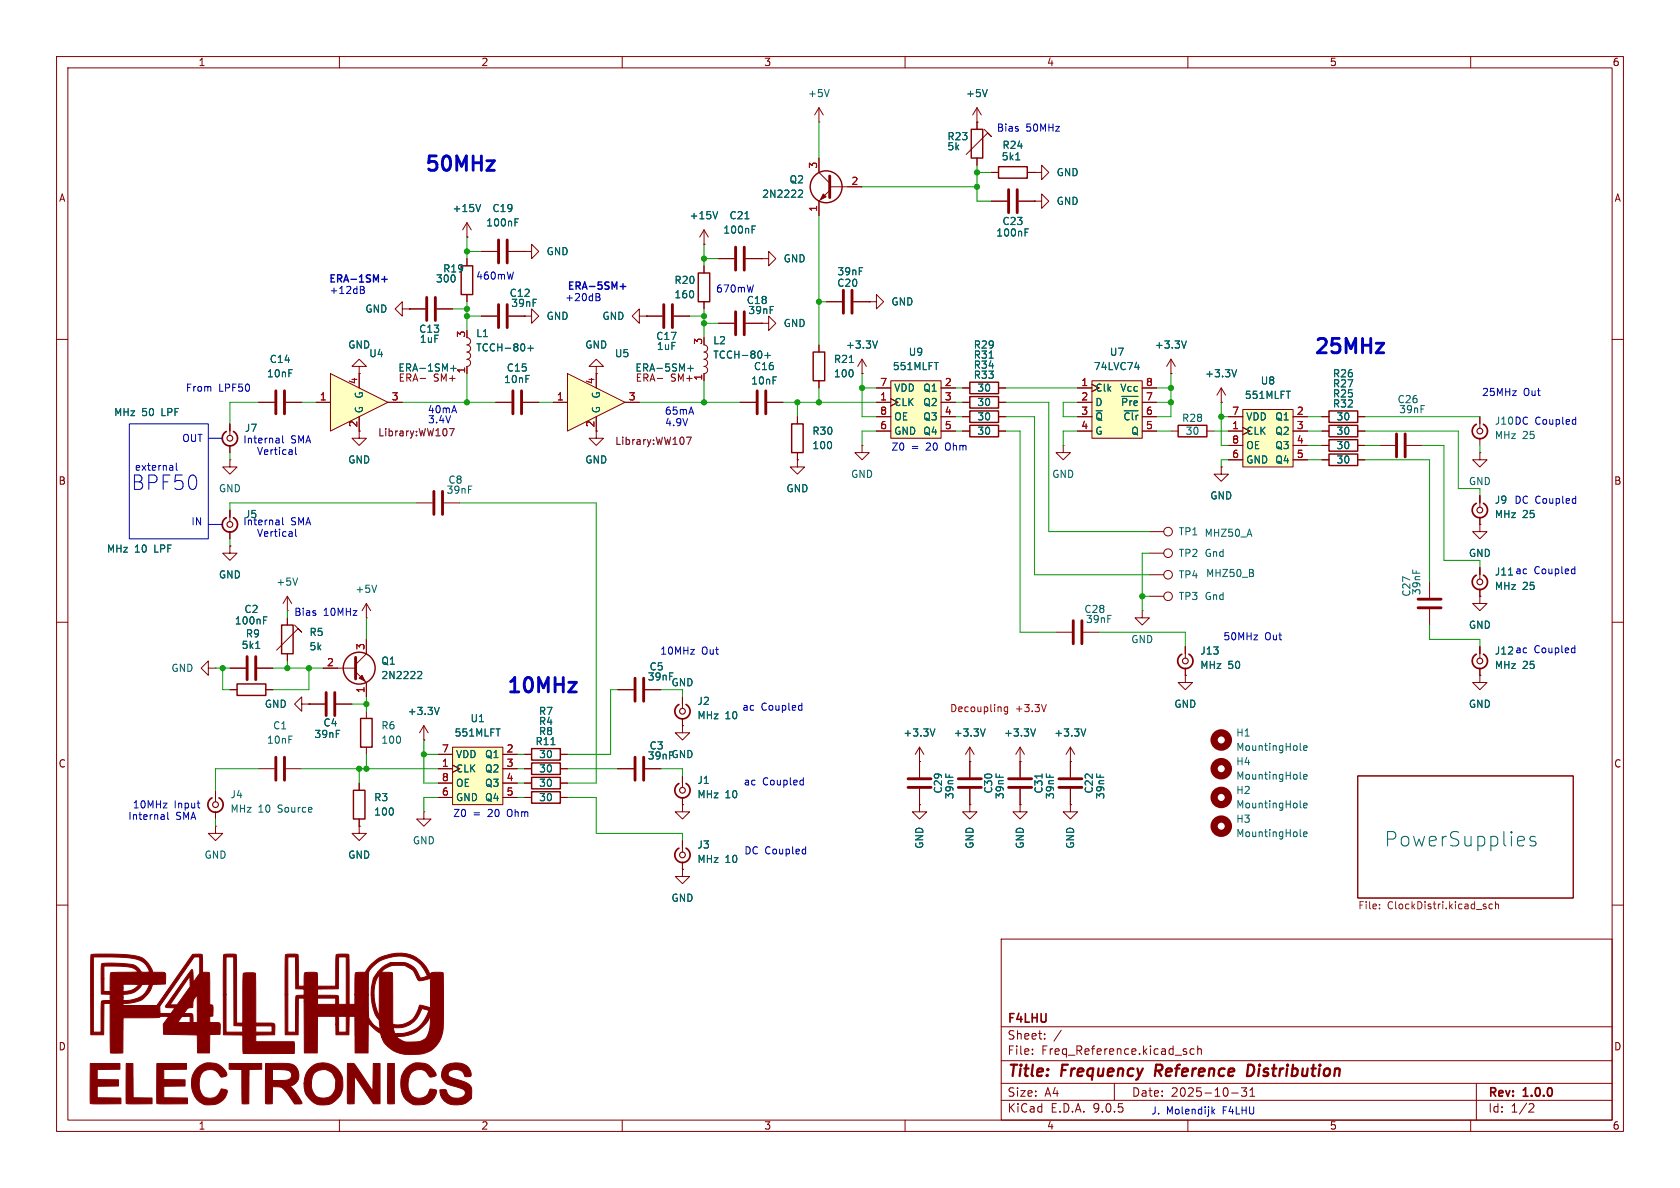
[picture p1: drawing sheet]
<svg xmlns="http://www.w3.org/2000/svg" width="297mm" height="210mm" viewBox="0 0 297 210" stroke-linecap="round" stroke-linejoin="round" font-family="sans-serif">
<g fill="none" stroke="#840000" stroke-width=".18">
<path d="M10 10h277v190h-277zM12 12h273v186h-273zM60 10v2M110 10v2M160 10v2M210 10v2M260 10v2M124.5 43.2h.1M124.5 40.6l-.8 1.3M124.5 40.6l.7 1.3M124.5 40.6v2.6M146 53.3h2.8"/>
<path d="M150.9 53.3h2.8M10 60h2M63.5 76.2v1.3h1.3l-1.3 1.2-1.3-1.2h1.3M152.4 66h.1M152.4 63.5l-.8 1.3M152.4 63.5l.8 1.3M152.4 63.5v2.5M285 60h2M261.6 80v1.3h1.3l-1.3 1.3-1.3-1.3h1.3M261.6 80h.1M10 110h2M285 110h2"/>
<path d="M240 137.2h38.1v21.6h-38.1zM10 160h2M177 166h108v32h-108zM285 160h2M60 198v2M110 198v2M160 198v2M177 194.5h108M177 191.5h108M177 187.5h108M177 181.5h108M182.5 186.3v.1"/>
<path d="M182.5 185.5v.1M184.7 183.6v.1M184.7 182.8v.1M187.6 182.1l-1.3 2M197 191.5v3M209.6 185.9l.2 .2-.2 .3M209.6 185.4l.1 .1M210 198v2M211.1 185.5l-.4-.1-.3 .3v.4l.1 .2h.6M211.7 185.5l.3-.1 .3 .1 .1 .9M211.7 184.9v1.5M217.7 193.2h1.2"/>
<path d="M219.5 192.3h.9l-.5 .6 .4 .1v.7l-.2 .1h-.4l-.2-.1M221 193.8h.8M221 192.7l.4-.4v1.5M260 198v2M261 191.5v6.5M270.5 195.1l.5 .1 .2 .3-1 1.1h1"/>
</g>
<path d="M204.4 188.2l-.2 2M221.4 188.3l-.7-.1-.3 2h.5l.5-.3" fill="none" stroke="#840000" stroke-width=".4"/>
<path d="M126.9 37.4l-.4 1.3M155.1 60.3l-.4 1.2M269.1 147.8l.3 .2 .1 .5-1.2 .2M269.4 149.4l-.3 .1M271.4 148l-.6-.2-.3 .4 .1 .4 .8 .2 .2 .3-.2 .3-.2 .1-.7-.1" fill="none" stroke="#006464" stroke-width=".18"/>
<path d="M243.9 159.9v.1M262.4 159.8l.3 .1M263.8 159.9l-.3-.1-.3 .3 .2 .5h.4M264.4 159.9l.2-.1 .3 .1v.8M264.4 159.4v1.3M243.9 160.5v.2M262.4 160.2l.3 .1v.2l-.1 .2h-.3" fill="none" stroke="#725600" stroke-width=".18"/>
<path d="M149.1 51.3v4.1M150.6 51.3v4.1" fill="none" stroke="#840000" stroke-width=".51"/>
<path d="M80 132.1h8.9v10.1h-8.9z" fill="#ffffc2"/>
<g fill="none" stroke="#840000" stroke-width=".18">
<path d="M113 55.9v-1.3l-1.2 1.3 1.2 1.3v-1.3h1.3M114.3 55.9h.1M114.3 55.9h2.8M119.1 55.9h2.8M63.5 64.8h1.3l-1.3-1.3-1.3 1.3h1.3v1.2M63.5 66h.1M105.4 76.2v1.3h1.3l-1.3 1.2-1.3-1.2h1.3M50.8 108h.1M50.8 105.4l-.8 1.3M50.8 105.4l.8 1.3M50.8 105.4v2.6M38.1 139.7v2"/>
<path d="M45.7 135.9h2.8M50.5 135.9h2.8M53.3 124.5v-1.3l-1.2 1.3 1.2 1.2v-1.2h1.3M54.6 124.5h.1M54.6 124.5h2.8M59.4 124.5h2.8M63.5 138.4v1.3M77.5 133.4h2.5M77.5 135.9h2.5M77.5 138.4h2.5M80 132.1h8.9v10.1h-8.9zM88.9 133.4h2.5"/>
<path d="M88.9 135.9h2.5M88.9 138.4h2.5M92.7 135.9h1.3M92.7 138.4h1.3M99.1 135.9h1.2M99.1 138.4h1.2M38.1 146.1v1.2h1.3l-1.3 1.3-1.3-1.3h1.3M38.1 146.1h.1M38.1 143.5v1.3M63.5 146.1v1.2h1.3l-1.3 1.3-1.3-1.3h1.3M63.5 146.1h.1M63.5 144.8v1.3"/>
<path d="M74.9 143.5v1.3h1.3l-1.3 1.3-1.2-1.3h1.2M74.9 143.5h.1M77.5 141h2.5M88.9 141h2.5M92.7 141h1.3M99.1 141h1.2"/>
</g>
<path d="M62.5 139.7h2v5.1h-2zM94 137.4h5.1v2h-5.1zM94 140h5.1v2h-5.1zM94 134.9h5.1v2h-5.1z" fill="none" stroke="#840000" stroke-width=".25"/>
<path d="M117.3 53.8v4.1M118.9 53.8v4.1M48.8 133.9v4M50.3 133.9v4M57.7 122.4v4.1M59.2 122.4v4.1" fill="none" stroke="#840000" stroke-width=".51"/>
<path d="M52.6 102.2l-.4 1.2M97.4 131.6h.7" fill="none" stroke="#006464" stroke-width=".18"/>
<circle cx="38.1" cy="142.2" r=".51" fill="none" stroke="#840000" stroke-width=".2"/>
<path d="M37.5 141a1.35 1.35 0 0 0-.4 2.1 1.35 1.35 0 0 0 2 0 1.35 1.35 0 0 0-.4-2.1" fill="none" stroke="#840000" stroke-width=".3"/>
<g fill="#840000" stroke="#840000" stroke-width=".18">
<path d="M16 188h5.2v1l-4 .1v1.7l3.8 .1v1.1h-3.8v2.1h4.2v1h-5.4z"/>
<path d="M16.1 168.8l1.7-.1a22.1 22.1 0 0 1 7.3 .6l1.2 1.1 .7 1.5h1.1a.88 .88 0 0 1 1.2 .4v1.6l-2.3 .1a4.4 4.4 0 0 1-4.7 3.4l-.5 .1v.3h5.9l6.4-9.1h1.6l.1 3.2h.9l.3 .1 .1 5.6 .5 .1 .1 .8-.1 1.1-.5 .1v1.1h1.5h.2l.1 .4v1.6l-1.8 .1-.1 3.2h-2.1v-3.1l-6-.2v-1.8l.2-.2h4.5v-1.1h-1.5l-.7 1.1h-2.3l.7-1.1h-.3a2 2 0 0 0-1.5 .2h-6.2l-.1 6.2h-2.2v-8.2h8.7l.1 1.3h5.6l.2 .2v1.4h.8v-2.2h2.2v.4l.1-.4-.1-.3v.3h-2.2l-.1-2.7a2.58 2.58 0 0 0-.7 1.6v.6l-.9 .1-.7 1h-2.3l.7-1-1.6-.2 .1-.4h1.9l2.3-3.2v-1.9l-3.6 5.1h-.6l4.5-6.2 .2 .3 .1 2 1.1-1.6v-2.9h-1l-6.1 8.7h-8.7v-.5h-1.1l-.1 5.5h-2.3v-7.1h.5v6.7h1.4l.1-5.5 1.5-.1v-.6h2.3v.6h.5a3.8 3.8 0 0 0 4.1-2.8l-1-.1-.4 .2a3.3 3.3 0 0 1-3.2 1.6v.5h-2.3v-.5l-1.6-.1v-2.7h.5v2.3h1.1v-.7h2.3v.7l.6-.1a2.5 2.5 0 0 0 2.1-1.1l-2.7-.1v.6h-2.3l.1-2.6 4.8-.2a2.63 2.63 0 0 0-2.4-1h-3.6v2.2h-.5l.1-2.6 1.2-.1 3 .1a2.82 2.82 0 0 1 2.8 1.4h1.4a3.1 3.1 0 0 0-2.8-2.4l-2.3-.2h-4.8v6.6h-.5z"/>
<path d="M22.3 188h1.2v6.1h3.4v1h-4.6z"/>
<path d="M27.7 188h5.3v1l-4 .1v1.7l3.7 .1v1.1h-3.7v2.1h4.1v1h-5.4z"/>
<path d="M34.8 188.8a3.2 3.2 0 0 1 5.3 1.2 .77 .77 0 0 1-1.2 .2 1.9 1.9 0 0 0-2.1-1.1 1.9 1.9 0 0 0-1.5 1.8 3.2 3.2 0 0 0 .9 3 2.04 2.04 0 0 0 2.9-1.4 1.11 1.11 0 0 1 1.1 .4 3.1 3.1 0 0 1-3.7 2.4 3.3 3.3 0 0 1-2.6-3.5v-.6a3.4 3.4 0 0 1 .9-2.4z"/>
<path d="M40.5 188h5.8v1l-2.3 .1v6h-1.2v-6l-2.3-.1z"/>
<path d="M39.5 168.8l1.6-.1 .7 .1v12h1.1l.1-8.6 .2-.2h.9l1.1 .1v8.7l3 .1a.43 .43 0 0 1 .4 .6v1.4l-3.4 .1v1.1h6.8v2.1h-9l-.1-3.2-3.4-.1v-7.1h.5v6.7h2.9v-.6h2.3v.6h2.9v-1.1h-2.9v.5h-2.3v-.5l-1.5-.1-.1-12.1h-1.3v6.6h-.5z"/>
<path d="M46.9 188h2.8a2.94 2.94 0 0 1 2.5 .5 1.97 1.97 0 0 1 .6 2 1.97 1.97 0 0 1-1.5 1.5l1.4 1.7 .6 1.1v.3l-1.2 .1-1.6-2.3-.7-.7-1.6-.1-.1 3h-1.1l-.1-5.1h1.3v1h1.6a1.44 1.44 0 0 0 1.8-.9l-.2-.5-.5-.4-2.7-.2v1h-1.3z"/>
<path d="M54.6 189a3.5 3.5 0 0 1 4.2-.7 3.5 3.5 0 0 1 1.8 3.9 3.4 3.4 0 0 1-3.8 3.1 3.4 3.4 0 0 1-3.1-3.8h1.3a2.22 2.22 0 0 0 .9 2.2 2.22 2.22 0 0 0 2.3 .2 2.91 2.91 0 0 0 .4-4.3 2.21 2.21 0 0 0-3.2 .4l-.4 1.5-1.3-.1a3.9 3.9 0 0 1 .9-2.4z"/>
<path d="M61.4 188l1.3 .1 3.2 4.8 .1-4.9h1.2v7.1h-1.2l-3.3-4.9-.1 4.9h-1.2z"/>
<path d="M68.5 188h1.2v7.1h-1.2z"/>
<path d="M50.5 168.8l1.6-.1 .6 .1v5.5h1.1l.1-2.3 1.1-.1 1.1 .1v2.3h3.3v-5.5l1-.1h1.2l.1 8.8h1v-1.7h2.4v2.6a3.3 3.3 0 0 0 2.1 3.5v-.3h2.3l.3 1.1a5.3 5.3 0 0 0 6-4l-.5-.2-.8-.1a4.4 4.4 0 0 1-5 3.2h-2.3l-.2-1.4a4.5 4.5 0 0 1-1.2-2.8l-.2-1.5h.5l.3 1.9 .6 1.7 .1-7.2a5.6 5.6 0 0 0-1 3.6h-.5v-.4a5.4 5.4 0 0 1 .8-3.1l.4-.5h2.3l.3 .1v9l.2 .1a3.8 3.8 0 0 0 4.5-3.1l.1-.3h.1l1.8 .4v-4.8l-.1-.4-1.7 .5h-.3l-.2-.3a3.1 3.1 0 0 0-1.4-2l-.9-.5h-1.6a3.4 3.4 0 0 0-2.5 1.3h-.6l.1-.2a4.1 4.1 0 0 1 4-1.6 3.4 3.4 0 0 1 3.3 2.6l.2 .2h.1l1-.4a5.1 5.1 0 0 0-6.7-3.2 5.1 5.1 0 0 0-3.6 2.7l-.1 3.8h-2.4l.1-3.8 .5-.1h1.3a6.5 6.5 0 0 1 6.4-3.4 5.8 5.8 0 0 1 5.1 3.9v-.3l.2-.2 2 .1 .1 1.9a61.1 61.1 0 0 1-.2 8.7 4.8 4.8 0 0 1-5.5 3.8 5 5 0 0 1-5.2-3.1h2.6l.5 .4a4.7 4.7 0 0 0 3.8 .3 2.05 2.05 0 0 0 1.5-1.9l.2-2.6a6 6 0 0 1-6 3.8h-2.6l-.3-.6-.7-.5-1.4-1.3v5.2h-2.3l-.1-6.4h-1v3.2h-2.3v-1.8h.5v1.4h1.3v-2.8h-1.3v1.4h-.5l-.1-1.4h-3.2v6.4h-2.3v-9.1h2.3v.5h3.3v-1.1h-3.3v.6h-2.3v-.6h-1.1v6.5h-2.3v-7.1h.5v6.7h1.3l.1-6.5 .8-.1 6.5 .1 .2 .1 .1 1.4h1.3v-8.3h-1.3l-.1 5.6h-3.7v1.1h-2.3v-1.1h-1.5l-.1-5.6h-1.3v6.6h-.5z"/>
<path d="M71.8 188.8a3.1 3.1 0 0 1 5.3 1.3 .87 .87 0 0 1-1.5-.2 1.91 1.91 0 0 0-2.2-.7 1.91 1.91 0 0 0-1.2 2 2.6 2.6 0 0 0 1.1 2.8 1.99 1.99 0 0 0 2.8-1.5l1.1 .2a2.72 2.72 0 0 1-3.1 2.6 2.95 2.95 0 0 1-3.2-2.9v-1.2a3.4 3.4 0 0 1 .9-2.4z"/>
<path d="M78.6 188.5a3.5 3.5 0 0 1 4.1 .1l.4 .6a.98 .98 0 0 1 .1 1.1h-1a1.65 1.65 0 0 0-1.3-1.3 1.65 1.65 0 0 0-1.7 .7l.1 .5 .6 .3a8.9 8.9 0 0 1 3.2 1.4l.3 .6v1.7a3.6 3.6 0 0 1-4.9 .4 2.45 2.45 0 0 1-.7-1.9 1.15 1.15 0 0 1 1.1 0 1.88 1.88 0 0 0 1.4 1.4 1.88 1.88 0 0 0 1.9-.6 .77 .77 0 0 0-.6-1.1l-1.4-.4a2.1 2.1 0 0 1-1.9-1.3 2.1 2.1 0 0 1 .3-2.2z"/>
</g>
<path d="M100.3 66l10.2 5.1-10.2 5.1z" fill="#ffffc2"/>
<g fill="none" stroke="#840000" stroke-width=".18">
<path d="M144.8 19.1v2.5M144.8 19.1l-.8 1.2M144.8 19.1l.7 1.2M172.7 19.1v3.8M172.7 19.1l-.7 1.2M172.7 19.1l.8 1.2M144.8 21.6h.1M144.8 27.9v2.6l1.9 1.9M146.7 33h5.7M146.7 33.7l-1.9 1.9v2.5M172.7 21.6h.1M172.7 27.9v1.3"/>
<path d="M174 22.9l1.3 1.2-.7-.6-3.8 3.8M175.3 35.6h2.8M175.3 30.5h1.2M180.1 35.6h2.8M181.6 30.5h1.3M182.9 30.5h1.2v-1.3l1.3 1.3-1.3 1.3v-1.3M182.9 30.5h.1M182.9 35.6h1.2v-1.3l1.3 1.3-1.3 1.2v-1.2M182.9 35.6h.1M71.1 54.6v-1.3l-1.3 1.3 1.3 1.3v-1.3h1.3M72.4 54.6h.1M72.4 54.6h2.8"/>
<path d="M77.2 54.6h2.8M127 45.7h2.8M131.8 45.7h2.8M134.6 45.7h1.3v-1.2l1.3 1.2-1.3 1.3v-1.3M134.6 45.7h.1M153.7 53.3h1.2v-1.2l1.3 1.2-1.3 1.3v-1.3M153.7 53.3h.1M97.8 71.1h2.5M100.3 66l10.2 5.1-10.2 5.1zM105.4 66v2.6M105.4 73.7v2.5M110.5 71.1h2.5"/>
<path d="M116.2 66.9h1M152.4 78.7v1.3h1.3l-1.3 1.3-1.3-1.3h1.3M152.4 78.7h.1M170.2 68.6h1.2M176.5 68.6h1.3M233.7 76.2h1.2M233.7 73.7h1.2M240 76.2h1.3M240 73.7h1.3M64.8 109.2h.1M64.8 106.7l-.8 1.3M64.8 106.7l.7 1.3"/>
<path d="M64.8 106.7v2.5M261.6 119.4v1.3h1.3l-1.3 1.2-1.3-1.2h1.3M261.6 119.4h.1M261.6 114.3v2M261.6 118.1v1.3M92.7 133.4h1.3M99.1 133.4h1.2M109.2 135.9h2.8M109.2 121.9h2.8M114 135.9h2.8M114 121.9h2.8"/>
</g>
<path d="M146.6 15.8l-.4 1.3M174.5 15.8l-.4 1.3M131.7 38.7h.7M133 39.9h.6M141.3 33.6l.5 .1 .1 .3-.8 .9h.8M179.6 28.3h.7M133 40.6h.4M181.2 41.1h.4M181.2 40.5h.6M121.6 65.1h1M122.1 64.6v1M66.6 103.4l-.4 1.3" fill="none" stroke="#006464" stroke-width=".18"/>
<path d="M121.3 77.3h.9l-.6 1.3" fill="none" stroke="#840084" stroke-width=".18"/>
<g fill="none" stroke="#840000" stroke-width=".25">
<path d="M171.7 22.9h2v5h-2zM176.5 29.5h5.1v2h-5.1zM171.4 67.6h5.1v2h-5.1zM234.9 75.2h5.1v2h-5.1zM234.9 72.6h5.1v2.1h-5.1zM94 132.3h5.1v2.1h-5.1z"/>
<circle cx="146" cy="33" r="2.82"/>
</g>
<path d="M146.7 31.1v3.8M178.3 33.5v4.1M179.8 33.5v4.1M75.4 52.6v4M77 52.6v4M130 43.7v4.1M131.6 43.7v4.1M112.3 119.9v4.1M113.8 119.9v4.1M112.3 133.9v4M113.8 133.9v4" fill="none" stroke="#840000" stroke-width=".51"/>
<path d="M145.5 34.3l.5 .5-1 .5z" fill="#840000" stroke="#840000" stroke-width=".18"/>
<circle cx="261.6" cy="116.8" r=".51" fill="none" stroke="#840000" stroke-width=".2"/>
<path d="M261 115.6a1.35 1.35 0 0 0-.7 1.6 1.35 1.35 0 0 0 1.3 1M262.2 115.6a1.35 1.35 0 0 1 .7 1.6 1.35 1.35 0 0 1-1.3 1" fill="none" stroke="#840000" stroke-width=".3"/>
<path d="M58.4 66l10.2 5.1-10.2 5.1z" fill="#ffffc2"/>
<path d="M55.9 71.1h2.5M58.4 66l10.2 5.1-10.2 5.1zM63.5 66v2.6M63.5 73.7v2.5M68.6 71.1h2.5M74.3 66.9h.9" fill="none" stroke="#840000" stroke-width=".18"/>
<path d="M79.7 65.1h1M80.2 64.6v1" fill="none" stroke="#006464" stroke-width=".18"/>
<path d="M79.4 75.8h.9l-.6 1.2" fill="none" stroke="#840084" stroke-width=".18"/>
<path d="M157.5 67.3h8.9v10.2h-8.9z" fill="#ffffc2"/>
<g fill="none" stroke="#840000" stroke-width=".18">
<path d="M82.5 39.4v2.5M82.5 39.4l-.7 1.2M82.5 39.4l.8 1.2M82.5 59.7a.64 .64 0 0 1 .7 .6 .64 .64 0 0 1-.7 .7M82.5 41.9h.1M82.5 45.7v1.3M82.5 52.1v1.2M85.1 55.9h2.8M85.1 44.5h2.8M89.9 55.9h2.8M89.9 44.5h2.8M92.7 55.9h1.3v-1.3l1.2 1.3-1.2 1.3v-1.3"/>
<path d="M92.7 55.9h.1M92.7 44.5h1.3v-1.3l1.2 1.3-1.2 1.2v-1.2M92.7 44.5h.1M124.5 47v1.3M124.5 53.3v1.3M127 57.2h2.8M131.8 57.2h2.8M134.6 57.2h1.3v-1.3l1.3 1.3-1.3 1.2v-1.2M134.6 57.2h.1M40.6 74.9v2.1M40.6 78.7v1.3M45.7 71.1h2.8"/>
<path d="M50.5 71.1h2.8M82.5 61a.64 .64 0 0 1 .7 .6 .64 .64 0 0 1-.7 .6 .64 .64 0 0 1 .7 .7 .64 .64 0 0 1-.7 .6 .64 .64 0 0 1 .7 .6 .64 .64 0 0 1-.7 .7M82.5 64.8v1.2M87.6 71.1h2.8M92.5 71.1h2.7M105.4 64.8h1.3l-1.3-1.3-1.3 1.3h1.3v1.2M105.4 66h.1M124.5 61a.64 .64 0 0 1 .6 .6 .64 .64 0 0 1-.6 .6 .64 .64 0 0 1 .6 .7 .64 .64 0 0 1-.6 .6 .64 .64 0 0 1 .6 .6 .64 .64 0 0 1-.6 .7M124.5 64.8a.64 .64 0 0 1 .6 .6 .64 .64 0 0 1-.6 .6v1.3M130.8 71.1h2.8M135.6 71.1h2.8M141 73.7v1.2"/>
<path d="M144.8 61v1.2M144.8 67.3v1.3M154.9 68.6h2.6M154.9 71.1h2.6M154.9 73.7h2.6M154.9 76.2h2.6M157.5 67.3h8.9v10.2h-8.9zM166.4 68.6h2.5M166.4 71.1h2.5M166.4 73.7h2.5M166.4 76.2h2.5M170.2 71.1h1.2"/>
<path d="M170.2 73.7h1.2M170.2 76.2h1.2M176.5 71.1h1.3M176.5 73.7h1.3M176.5 76.2h1.3M188 78.7v1.3h1.2l-1.2 1.3-1.3-1.3h1.3M188 78.7h.1M243.8 78.7h2.8M248.7 78.7h2.8M261.6 73.7v2M261.6 77.5v1.2M40.6 81.3v1.3h1.3l-1.3 1.2-1.2-1.2h1.2"/>
<path d="M40.6 81.3h.1M40.6 96.5v1.3h1.3l-1.3 1.3-1.2-1.3h1.2M40.6 96.5h.1M40.6 90.2v2M40.6 94v1.3M73.7 88.9h2.8M78.5 88.9h2.8M141 81.3v1.3h1.2l-1.2 1.2-1.3-1.2h1.3M141 81.3h.1M141 80v1.3M215.9 82.6v1.2h1.3l-1.3 1.3-1.3-1.3h1.3M215.9 82.6h.1"/>
<path d="M261.6 92.7v1.3h1.3l-1.3 1.3-1.3-1.3h1.3M261.6 92.7h.1M261.6 87.6v2.1M261.6 91.4v1.3M36.8 118.1v-1.3l-1.2 1.3 1.2 1.3v-1.3h1.3M38.1 118.1h.1M40.6 118.1h2.8M45.5 118.1h2.8M50.8 109.2v1.3M50.8 115.6v1.2M52.1 110.5l1.2 1.3-.6-.7-3.8 3.8M57.1 118.1h5.8"/>
<path d="M62.9 118.7l1.9 2v2.5M64.8 113v2.6l-1.9 1.9M209.5 119.4v1.3h1.3l-1.3 1.2-1.2-1.2h1.2M209.5 119.4h.1M209.5 114.3v2M209.5 118.1v1.3M252.7 102.9v2.8M252.7 107.7v2.8M261.6 105.4v1.3h1.3l-1.3 1.3-1.3-1.3h1.3M261.6 105.4h.1M261.6 100.3v2.1M261.6 104.1v1.3"/>
<path d="M40.6 121.9h1.3M47 121.9h1.3M64.8 125.7v1.3M64.8 132.1v1.3M74.9 130.8h.1M74.9 128.3l-.7 1.2M74.9 128.3l.8 1.2M74.9 128.3v2.5M120.6 128.3v1.2h1.3l-1.3 1.3-1.2-1.3h1.2M120.6 128.3h.1M120.6 123.2v2M120.6 127v1.3"/>
<path d="M120.6 137.2v2M162.6 134.6h.1M162.6 132.1v5.3M162.6 139.4v2.8M162.6 132.1l-.8 1.3M162.6 132.1l.7 1.3M171.4 134.6h.1M171.4 132.1l-.7 1.3M171.4 132.1l.8 1.3M171.4 132.1v5.3M171.4 139.4v2.8M180.3 134.6h.1"/>
<path d="M180.3 132.1l-.7 1.3M180.3 132.1l.8 1.3M180.3 132.1v5.3M180.3 139.4v2.8M189.2 134.6h.1M189.2 132.1v5.3M189.2 139.4v2.8M189.2 132.1l-.7 1.3M189.2 132.1l.8 1.3M120.6 142.2v1.3h1.3l-1.3 1.3-1.2-1.3h1.2M120.6 142.2h.1M120.6 153.7v1.2h1.3l-1.3 1.3-1.2-1.3h1.2"/>
<path d="M120.6 153.7h.1M120.6 141v1.2M120.6 148.6v2M120.6 152.4v1.3M162.6 142.2v1.3h1.2l-1.2 1.3-1.3-1.3h1.3M162.6 142.2h.1M171.4 142.2v1.3h1.3l-1.3 1.3-1.2-1.3h1.2M171.4 142.2h.1M180.3 142.2v1.3h1.3l-1.3 1.3-1.2-1.3h1.2M180.3 142.2h.1M189.2 142.2v1.3h1.3l-1.3 1.3-1.2-1.3h1.2M189.2 142.2h.1"/>
</g>
<g fill="none" stroke="#840000" stroke-width=".2">
<circle cx="40.6" cy="77.5" r=".51"/>
<circle cx="261.6" cy="76.2" r=".51"/>
<circle cx="40.6" cy="92.7" r=".51"/>
<circle cx="261.6" cy="90.2" r=".51"/>
<circle cx="209.6" cy="116.8" r=".51"/>
<circle cx="261.6" cy="102.9" r=".51"/>
<circle cx="120.7" cy="125.7" r=".51"/>
<circle cx="120.7" cy="139.7" r=".51"/>
<circle cx="120.7" cy="151.1" r=".51"/>
</g>
<g fill="none" stroke="#840000" stroke-width=".3">
<path d="M40 76.3a1.35 1.35 0 0 0-.7 1.5 1.35 1.35 0 0 0 1.3 1M41.3 76.3a1.35 1.35 0 0 1 .6 1.5 1.35 1.35 0 0 1-1.3 1M261 75a1.35 1.35 0 0 0-.7 1.5 1.35 1.35 0 0 0 1.3 1M262.2 75a1.35 1.35 0 0 1 .7 1.5 1.35 1.35 0 0 1-1.3 1M40 91.5a1.35 1.35 0 0 0-.7 1.5 1.35 1.35 0 0 0 1.3 1.1M41.3 91.5a1.35 1.35 0 0 1 .6 1.5 1.35 1.35 0 0 1-1.3 1.1M261 89a1.35 1.35 0 0 0-.7 1.5 1.35 1.35 0 0 0 1.3 1M262.2 89a1.35 1.35 0 0 1 .7 1.5 1.35 1.35 0 0 1-1.3 1M208.9 115.6a1.35 1.35 0 0 0-.4 2.1 1.35 1.35 0 0 0 2.1 0 1.35 1.35 0 0 0-.4-2.1M261 101.7a1.35 1.35 0 0 0-.7 1.5 1.35 1.35 0 0 0 1.3 1M262.2 101.7a1.35 1.35 0 0 1 .7 1.5 1.35 1.35 0 0 1-1.3 1M120 124.5a1.35 1.35 0 0 0-.4 2.1 1.35 1.35 0 0 0 2.1 0 1.35 1.35 0 0 0-.4-2.1"/>
<path d="M120 138.5a1.35 1.35 0 0 0-.4 2.1 1.35 1.35 0 0 0 2.1 0 1.35 1.35 0 0 0-.4-2.1M120 149.9a1.35 1.35 0 0 0-.4 2.1 1.35 1.35 0 0 0 2.1 0 1.35 1.35 0 0 0-.4-2.1"/>
</g>
<g fill="none" stroke="#840000" stroke-width=".51">
<path d="M88.1 42.4v4.1M88.1 53.8v4.1M89.7 42.4v4.1M89.7 53.8v4.1M130 55.1v4.1M131.6 55.1v4.1M48.8 69.1v4.1M50.3 69.1v4.1M90.7 69.1v4.1M92.2 69.1v4.1M133.9 69.1v4.1M135.4 69.1v4.1"/>
<path d="M246.9 76.7v4.1M248.4 76.7v4.1M76.7 86.9v4M78.2 86.9v4M43.7 116.1v4M45.2 116.1v4M62.9 116.2v3.8M250.7 107.4h4.1M250.7 105.9h4.1M160.5 137.7h4.1M160.5 139.2h4.1M169.4 137.7h4.1"/>
<path d="M169.4 139.2h4.1M178.3 137.7h4.1M178.3 139.2h4.1M187.2 137.7h4.1M187.2 139.2h4.1"/>
</g>
<g fill="none" stroke="#006464" stroke-width=".18">
<path d="M85 36.1l-.5 1.3M91 39.3h.5M91 38.7h.7M93.3 61.6h1M93.8 61.1v.9M135.2 62.8h1M135.7 62.3v1M150.2 64.1h.7M174.9 63.3h.7M45.2 114.6h.7M46.6 109.6h.4M46.6 109h.6"/>
<path d="M74 118.7h.4l.2 .4-.8 .9h.8M77.7 125l-.5 1.3M165.3 128.8l-.4 1.3M174.2 128.8l-.5 1.3M183.1 128.8l-.5 1.3M184.2 136.8v.8M192 128.8l-.5 1.3M229.9 132.5l.1 .2M229.9 137.6l.1 .1M230.5 132.2l.6-.1-.1-.2-.4-.1-.1 .2v.6h.5M230.5 137.3l.6-.1-.1-.2-.4-.1-.1 .2v.6h.5M229.9 142.6l.1 .2"/>
<path d="M229.9 147.7l.1 .2M230.5 142.4l.6-.1-.1-.3h-.4l-.1 .2v.6h.5M230.5 147.5l.6-.1-.1-.3h-.4l-.1 .1v.6h.5"/>
</g>
<g fill="none" stroke="#840000" stroke-width=".25">
<path d="M81.5 47h2.1v5.1h-2.1zM123.4 48.3h2.1v5h-2.1zM140 74.9h2v5.1h-2zM143.8 62.2h2v5.1h-2zM171.4 72.6h5.1v2.1h-5.1zM171.4 70.1h5.1v2h-5.1zM171.4 75.2h5.1v2h-5.1zM49.8 110.5h2v5.1h-2zM41.9 120.9h5.1v2h-5.1zM63.8 127h2v5.1h-2z"/>
<circle cx="63.5" cy="118.1" r="2.82"/>
</g>
<path d="M63.5 119.9l.5-.5 .5 1z" fill="#840000" stroke="#840000" stroke-width=".18"/>
<g fill="none" stroke="#840000" stroke-width="1.3">
<circle cx="215.9" cy="135.9" r="1.27"/>
<circle cx="215.9" cy="130.8" r="1.27"/>
<circle cx="215.9" cy="146" r="1.27"/>
<circle cx="215.9" cy="141" r="1.27"/>
</g>
<path d="M193 67.3h8.9v10.2h-8.9z" fill="#ffffc2"/>
<g fill="none" stroke="#840000" stroke-width=".18">
<path d="M190.5 68.6h2.5M190.5 71.1h2.5M190.5 73.7h2.5M190.5 76.2h2.5M193 67.3h8.9v10.2h-8.9zM201.9 68.6h2.6M201.9 71.1h2.6M201.9 73.7h2.6M201.9 76.2h2.6M207 66h.1M207 76.2h1.3M207 63.5l-.8 1.3"/>
<path d="M207 63.5l.8 1.3M207 63.5v2.5M213.4 76.2h1.2M233.7 78.7h1.2M240 78.7h1.3M203.2 97.8h2.5M203.2 94h2.5M233.7 81.3h1.2M240 81.3h1.3M186.7 111.8h2.8M191.5 111.8h2.8M201.9 108v1.2h1.3l-1.3 1.3-1.2-1.3h1.2"/>
<path d="M201.9 108h.1M203.2 105.4h2.5M203.2 101.6h2.5"/>
<circle cx="206.5" cy="97.8" r=".76"/>
<circle cx="206.5" cy="94" r=".76"/>
<circle cx="206.5" cy="105.4" r=".76"/>
<circle cx="206.5" cy="101.6" r=".76"/>
</g>
<path d="M198.3 70.1h2.9M200.6 64.9h.8M201.2 64.5v.8M209.7 60.3l-.4 1.2" fill="none" stroke="#006464" stroke-width=".18"/>
<path d="M189.7 109.7v4.1M191.3 109.7v4.1" fill="none" stroke="#840000" stroke-width=".51"/>
<path d="M208.3 75.2h5.1v2h-5.1zM234.9 77.7h5.1v2.1h-5.1zM234.9 80.3h5.1v2h-5.1z" fill="none" stroke="#840000" stroke-width=".25"/>
<path d="M219.7 72.4h8.9v10.2h-8.9z" fill="#ffffc2"/>
<g fill="none" stroke="#840000" stroke-width=".18">
<path d="M144.8 27.9v2.6M144.8 35.6v2.5M149.9 33h2.5M172.7 21.6h.1M172.7 21.6v1.3M172.7 27.9v1.3M175.3 35.6h2.8M175.3 30.5h1.2M180.1 35.6h2.8M181.6 30.5h1.3M182.9 30.5h.1M182.9 35.6h.1"/>
<path d="M72.4 54.6h.1M72.4 54.6h2.8M77.2 54.6h2.8M82.5 41.9h.1M82.5 45.7v1.3M82.5 52.1v1.2M85.1 55.9h2.8M85.1 44.5h2.8M89.9 55.9h2.8M89.9 44.5h2.8M92.7 55.9h.1M92.7 44.5h.1"/>
<path d="M114.3 55.9h.1M114.3 55.9h2.8M119.1 55.9h2.8M124.5 43.2h.1M124.5 47v1.3M124.5 53.3v1.3M127 45.7h2.8M127 57.2h2.8M131.8 45.7h2.8M131.8 57.2h2.8M134.6 45.7h.1M134.6 57.2h.1"/>
<path d="M146 53.3h2.8M150.9 53.3h2.8M153.7 53.3h.1M40.6 74.9v1.3M40.6 78.7v1.3M45.7 71.1h2.8M50.5 71.1h2.8M55.9 71.1h2.5M63.5 66h.1M63.5 66v2.6M63.5 73.7v2.5M68.6 71.1h2.5"/>
<path d="M82.5 64.8v1.2M87.6 71.1h2.8M92.5 71.1h2.7M97.8 71.1h2.5M105.4 66h.1M105.4 66v2.6M105.4 73.7v2.5M110.5 71.1h2.5M124.5 66v1.3M130.8 71.1h2.8M135.6 71.1h2.8M141 73.7v1.2"/>
<path d="M144.8 61v1.2M144.8 67.3v1.3M152.4 66h.1M154.9 73.7h2.6M154.9 76.2h2.6M154.9 71.1h2.6M154.9 68.6h2.6M166.4 73.7h2.5M166.4 76.2h2.5M166.4 71.1h2.5M166.4 68.6h2.5M170.2 73.7h1.2"/>
<path d="M170.2 76.2h1.2M170.2 71.1h1.2M170.2 68.6h1.2M176.5 73.7h1.3M176.5 76.2h1.3M176.5 71.1h1.3M176.5 68.6h1.3M190.5 73.7h2.5M190.5 76.2h2.5M190.5 71.1h2.5M190.5 68.6h2.5M201.9 73.7h2.6"/>
<path d="M201.9 76.2h2.6M201.9 71.1h2.6M201.9 68.6h2.6M207 66h.1M215.9 71.1h.1M215.9 68.6l-.8 1.3M215.9 68.6l.8 1.3M215.9 68.6v2.5M217.2 73.7h2.5M217.2 76.2h2.5M217.2 78.7h2.5M219.7 72.4h8.9v10.2h-8.9z"/>
<path d="M228.6 73.7h2.5M228.6 76.2h2.5M228.6 78.7h2.5M233.7 73.7h1.2M233.7 76.2h1.2M233.7 78.7h1.2M240 73.7h1.3M240 76.2h1.3M240 78.7h1.3M40.6 96.5h.1M40.6 90.2v1.2M40.6 94v1.3"/>
<path d="M141 81.3h.1M141 80v1.3M215.9 82.6h.1M217.2 81.3h2.5M228.6 81.3h2.5M233.7 81.3h1.2M240 81.3h1.3M261.6 92.7h.1M261.6 87.6v1.3M261.6 91.4v1.3M40.6 118.1h2.8M45.5 118.1h2.8"/>
<path d="M50.8 109.2v1.3M50.8 115.6v1.2M57.1 118.1h2.6M64.8 113v2.6M209.5 119.4h.1M209.5 114.3v1.3M209.5 118.1v1.3M261.6 119.4h.1M261.6 105.4h.1M261.6 100.3v1.3M261.6 104.1v1.3M261.6 114.3v1.3"/>
<path d="M261.6 118.1v1.3M40.6 121.9h1.3M47 121.9h1.3M54.6 124.5h.1M54.6 124.5h2.8M59.4 124.5h2.8M63.5 138.4v1.3M64.8 120.7v2.5M74.9 130.8h.1M77.5 133.4h2.5M77.5 135.9h2.5M77.5 138.4h2.5"/>
<path d="M88.9 133.4h2.5M88.9 135.9h2.5M88.9 138.4h2.5M92.7 133.4h1.3M92.7 135.9h1.3M92.7 138.4h1.3M99.1 133.4h1.2M99.1 135.9h1.2M99.1 138.4h1.2M109.2 135.9h2.8M109.2 121.9h2.8M114 135.9h2.8"/>
<path d="M114 121.9h2.8M120.6 128.3h.1M120.6 123.2v1.3M120.6 127v1.3M120.6 137.2v1.2M162.6 134.6h.1M162.6 134.6v2.8M162.6 139.4v2.8M171.4 134.6h.1M171.4 134.6v2.8M171.4 139.4v2.8M180.3 134.6h.1"/>
<path d="M180.3 134.6v2.8M180.3 139.4v2.8M189.2 134.6h.1M189.2 134.6v2.8M189.2 139.4v2.8M63.5 146.1h.1M63.5 144.8v1.3M77.5 141h2.5M88.9 141h2.5M92.7 141h1.3M99.1 141h1.2M120.6 142.2h.1"/>
<path d="M120.6 153.7h.1M120.6 141v1.2M120.6 148.6v1.3M120.6 152.4v1.3M162.6 142.2h.1M171.4 142.2h.1M180.3 142.2h.1M189.2 142.2h.1"/>
</g>
<g fill="none" stroke="#006464" stroke-width=".18">
<path d="M174.5 15.8l-.4 1.3M85 36.1l-.5 1.3M91 38.7h.7M91 39.3h.5M126.9 37.4l-.4 1.3M131.7 38.7h.7M133 39.9h.6M141.3 33.6l.5 .1 .1 .3-.8 .9h.8M179.6 28.3h.7M133 40.6h.4M181.2 41.1h.4M181.2 40.5h.6"/>
<path d="M79.7 65.1h1M80.2 64.6v1M93.3 61.6h1M93.8 61.1v.9M121.6 65.1h1M122.1 64.6v1M135.2 62.8h1M135.7 62.3v1M150.2 64.1h.7M155.1 60.3l-.4 1.2M174.9 63.3h.7M198.3 70.1h2.9"/>
<path d="M200.6 64.9h.8M201.2 64.5v.8M209.7 60.3l-.4 1.2M218.6 65.3l-.4 1.3M45.2 114.6h.7M46.6 109.6h.4M46.6 109h.6M74 118.7h.4l.2 .4-.8 .9h.8M77.7 125l-.5 1.3M97.4 131.6h.7M165.3 128.8l-.4 1.3M174.2 128.8l-.5 1.3"/>
<path d="M183.1 128.8l-.5 1.3M184.2 136.8v.8M192 128.8l-.5 1.3"/>
</g>
<g fill="none" stroke="#0000c2" stroke-width=".18">
<path d="M63.7 51.2h.4M64.1 51.2l.3 .3v.3l-.7 .1M64.4 50.9l-.3 .3M90.8 48.1l-.3 1.3M105.4 52.5h.4M105.8 52.5l.3 .2-.1 .3-.6 .2M106 52.1l-.2 .4M133.2 50.4l-.3 1.2M22.9 74.9h13.9v20.4h-13.9zM36.8 77.5h2.6M49.3 77.5l.1 .8M49.4 78.2l-.2 .1"/>
<path d="M49.4 77.8h-.2M50 77v1.1l.1 .2M52.3 79.1v1.1l.1 .1M278.4 74.2h.2M278.6 73.7v1.3M278.6 74.9l-.2 .1M30.5 82.3l.1 .8M30.6 82.6h-.2M31.2 81.9v1.2M36.8 92.7h2.6M49.3 92l.1 .8M49.4 92.7l-.2 .1"/>
<path d="M49.4 92.2l-.2 .1M50 91.5v1.1l.1 .2M52.3 93.6v1l.1 .2M278.4 88.1l.2 .1M278.6 87.7v1.3M278.6 88.9l-.2 .1M278.3 100.6h.1M278.3 114.5l.1 .1M278.4 100.2v1.2M278.4 114.1v1.3M278.4 101.4h-.1M278.4 115.3l-.1 .1"/>
<path d="M141.6 124.7l.2 .1M141.8 124.3v1.3M141.8 125.5l-.2 .1M141.9 137.9l.1 .1M142 137.5v1.3M142 138.7l-.1 .1M29 144.1v.8M29 144.8l-.1 .1M29 144.3l-.1 .1M29.6 143.6v1.1l.2 .2M34.8 142h.5M35.2 142.8h.1"/>
<path d="M142.3 150.1l.1 .1M142.4 149.7v1.3M142.4 150.9l-.1 .1M214.4 196.4l.3 .5M214.7 196.1l-.4 .5"/>
</g>
<g fill="none" stroke="#009600" stroke-width=".18">
<path d="M144.8 21.6v6.3M144.8 38.1v22.9M152.4 33h20.3M172.7 29.2v6.4h2.6M172.7 30.5h2.6M80 54.6h2.5M82.5 55.9h2.6M82.5 41.9v3.8M82.5 53.3v5.1M82.5 44.5h2.6M121.9 55.9h2.6M124.5 45.7h2.5"/>
<path d="M124.5 43.2v3.8M124.5 54.6v5.1M124.5 57.2h2.5M144.8 53.3h1.2M45.7 71.1h-5.1v3.8M53.3 71.1h2.6M71.1 71.1h16.5M82.5 66v5.1M95.2 71.1h2.6M113 71.1h17.8M124.5 67.3v3.8M138.4 71.1h16.5"/>
<path d="M141 71.1v2.6M144.8 68.6v2.5M152.4 66v7.7h2.5M152.4 68.6h2.5M154.9 76.2h-2.5v2.5M168.9 71.1h1.3M168.9 73.7h1.3M168.9 68.6h1.3M168.9 76.2h1.3M177.8 71.1h7.6v22.9h17.8M177.8 73.7h5.1v27.9h20.3M177.8 68.6h12.7"/>
<path d="M177.8 76.2h2.5v35.6h6.4M190.5 71.1h-2.5v2.6h2.5M190.5 76.2h-2.5v2.5M204.5 71.1h2.5M204.5 68.6h2.5M204.5 76.2h2.5M207 66v7.7h-2.5M214.6 76.2h2.6M215.9 73.7h1.3M215.9 71.1v7.6h1.3M231.1 73.7h2.6M231.1 76.2h2.6"/>
<path d="M231.1 78.7h2.6M241.3 73.7h20.3M241.3 76.2h16.5v10.2h3.8v1.2M241.3 78.7h2.5M251.5 78.7h3.8v20.4h6.3v1.2M261.6 78.7v1.3M40.6 80v1.3M40.6 95.3v1.2M73.7 88.9h-33.1v1.3M81.3 88.9h24.1v49.5h-5.1M203.2 97.8h-1.3v10.2M217.2 81.3h-1.3v1.3"/>
<path d="M231.1 81.3h2.6M241.3 81.3h11.4v21.6M38.1 118.1h2.5M39.4 118.1v3.8h1.2M48.3 118.1h8.8M50.8 108v1.2M50.8 116.8v1.3M54.6 118.1v3.8h-6.3M64.8 109.2v3.8M194.3 111.8h15.2v2.5M201.9 105.4h1.3M252.7 110.5v2.5h8.9v1.3"/>
<path d="M45.7 135.9h-7.6v3.8M53.3 135.9h24.2M62.2 124.5h2.6M63.5 135.9v2.5M64.8 123.2v2.5M64.8 133.4v2.5M74.9 133.4h2.6M74.9 130.8v7.6h2.6M91.4 133.4h1.3M91.4 135.9h1.3M91.4 138.4h1.3M100.3 135.9h8.9"/>
<path d="M109.2 121.9h-1.3v11.5h-7.6M116.8 121.9h3.8v1.3M116.8 135.9h3.8v1.3M38.1 144.8v1.3M77.5 141h-2.6v2.5M91.4 141h1.3M100.3 141h5.1v6.3h15.2v1.3"/>
</g>
<path d="M86.1 28.4h1.3l-1.3 1.7h1.3M243.3 60.7h1.3l-1.3 1.7h1.3M100.5 120.6h1.4l-1.4 1.7h1.4" fill="none" stroke="#0000c2" stroke-width=".51"/>
<path d="M178.1 125v1l-.2 .2h-.3M178.1 125h-.3l-.3 .2 .1 .5h.5M185 124.5l-.5 1.3" fill="none" stroke="#f00" stroke-width=".18"/>
<path d="M67.5 49.4h1M68 48.9v1M109.7 50.6h.9M110.1 50.2v.9" fill="none" stroke="#0000c2" stroke-width=".25"/>
<path d="M79.4 75.8h.9l-.6 1.2M121.3 77.3h.9l-.6 1.3" fill="none" stroke="#840084" stroke-width=".18"/>
<g fill="#009600" stroke="#009600" stroke-width=".18">
<circle cx="54.6" cy="118.1" r=".46"/>
<circle cx="64.8" cy="124.5" r=".46"/>
<circle cx="172.7" cy="30.5" r=".46"/>
<circle cx="172.7" cy="33" r=".46"/>
<circle cx="82.5" cy="44.5" r=".46"/>
<circle cx="82.5" cy="54.6" r=".46"/>
<circle cx="82.5" cy="55.9" r=".46"/>
<circle cx="64.8" cy="135.9" r=".46"/>
<circle cx="63.5" cy="135.9" r=".46"/>
<circle cx="74.9" cy="133.4" r=".46"/>
<circle cx="144.8" cy="53.3" r=".46"/>
<circle cx="124.5" cy="45.7" r=".46"/>
<circle cx="124.5" cy="55.9" r=".46"/>
<circle cx="124.5" cy="57.2" r=".46"/>
<circle cx="144.8" cy="71.1" r=".46"/>
<circle cx="152.4" cy="68.6" r=".46"/>
<circle cx="82.5" cy="71.1" r=".46"/>
<circle cx="50.8" cy="118.1" r=".46"/>
<circle cx="39.4" cy="118.1" r=".46"/>
<circle cx="124.5" cy="71.1" r=".46"/>
<circle cx="141" cy="71.1" r=".46"/>
<circle cx="201.9" cy="105.4" r=".46"/>
<circle cx="215.9" cy="73.7" r=".46"/>
<circle cx="207" cy="71.1" r=".46"/>
<circle cx="207" cy="68.6" r=".46"/>
</g>
<g font-size="3.5" fill="#0000c2">
<text x="74.8" y="31">50MHz</text>
<text x="232" y="63.3">25MHz</text>
<text x="23.2" y="86.8">BPF50</text>
<text x="89.3" y="123.2">10MHz</text>
</g>
<text font-size="3.5" fill="#006464" x="244.6" y="149.9">PowerSupplies</text>
<g font-size="2.8" fill="#840000">
<text x="178" y="190.9">Title:</text>
<text x="187.7" y="190.9">Frequency</text>
<text x="205" y="190.9">Reference</text>
<text x="222.1" y="190.9">Distribution</text>
</g>
<g font-size="2.1" fill="#840000">
<text x="178" y="184">Sheet:</text>
<text x="178" y="181.2">F4LHU</text>
<text x="178" y="186.7">File:</text>
<text x="184.1" y="186.7">Freq_Reference.kicad_sch</text>
<text x="178" y="196.9">KiCad</text>
<text x="178" y="194.1">Size:</text>
<text x="184.7" y="194.1">A4</text>
<text x="185.7" y="196.9">E.D.A.</text>
<text x="193.3" y="196.9">9.0.5</text>
<text x="200" y="194.1">Date:</text>
<text x="207" y="194.1">2025-10-31</text>
<text x="263" y="194.3">Rev:</text>
<text x="263" y="196.9">Id:</text>
<text x="267.1" y="196.9">1/2</text>
<text x="269.4" y="194.3">1.0.0</text>
</g>
<g font-size="1.8" fill="#840000">
<text x="35" y="11.9">1</text>
<text x="85" y="11.9">2</text>
<text x="135" y="11.9">3</text>
<text x="185" y="11.9">4</text>
<text x="235" y="11.9">5</text>
<text x="285" y="11.9">6</text>
<text x="10.3" y="35.9">A</text>
<text x="285.3" y="35.9">A</text>
<text x="70.4" y="67.7">ERA-</text>
<text x="76.6" y="67.7">SM+</text>
<text x="112.3" y="67.7">ERA-</text>
<text x="118.5" y="67.7">SM+</text>
<text x="63.2" y="75.6" transform="rotate(-90 63.2 75.6)">2</text>
<text x="10.3" y="85.9">B</text>
<text x="285.3" y="85.9">B</text>
<text x="10.3" y="135.9">C</text>
<text x="285.3" y="135.9">C</text>
<text x="10.3" y="185.9">D</text>
<text x="285.3" y="185.9">D</text>
<text x="35" y="199.9">1</text>
<text x="85" y="199.9">2</text>
<text x="135" y="199.9">3</text>
<text x="185" y="199.9">4</text>
<text x="235" y="199.9">5</text>
<text x="285" y="199.9">6</text>
</g>
<g font-size="1.8" fill="#006464">
<text x="142.7" y="17.4">+5V</text>
<text x="170.7" y="17.4">+5V</text>
<text x="167.4" y="25">R23</text>
<text x="167.4" y="26.8">5k</text>
<text x="177" y="28.5">5k1</text>
<text x="177.1" y="26.5">R24</text>
<text x="134.6" y="35.2">2N2222</text>
<text x="139.5" y="32.6">Q2</text>
<text x="186.7" y="31.3">GND</text>
<text x="79.9" y="37.7">+15V</text>
<text x="85.9" y="40.2">100nF</text>
<text x="87" y="37.7">C19</text>
<text x="121.8" y="39">+15V</text>
<text x="127.8" y="41.5">100nF</text>
<text x="128.9" y="39">C21</text>
<text x="177.1" y="40">C23</text>
<text x="186.7" y="36.4">GND</text>
<text x="96.5" y="45.3">GND</text>
<text x="138.4" y="46.6">GND</text>
<text x="176" y="42">100nF</text>
<text x="77" y="50.1">300</text>
<text x="78.2" y="48.4">R19</text>
<text x="90" y="52.7">C12</text>
<text x="119.1" y="52.9">160</text>
<text x="119.1" y="50.4">R20</text>
<text x="131.9" y="53.9">C18</text>
<text x="147.9" y="50.9">C20</text>
<text x="147.9" y="48.9">39nF</text>
<text x="64.5" y="55.5">GND</text>
<text x="74" y="59">C13</text>
<text x="84.1" y="59.8">L1</text>
<text x="90.3" y="54.5">39nF</text>
<text x="96.5" y="56.7">GND</text>
<text x="106.4" y="56.7">GND</text>
<text x="132.2" y="55.7">39nF</text>
<text x="138.4" y="58">GND</text>
<text x="157.5" y="54.2">GND</text>
<text x="47.6" y="64.4">C14</text>
<text x="61.5" y="61.8">GND</text>
<text x="65.2" y="63.3">U4</text>
<text x="70.3" y="65.9">ERA-1SM+</text>
<text x="74.1" y="60.8">1uF</text>
<text x="84.1" y="62.3">TCCH-80+</text>
<text x="89.5" y="65.9">C15</text>
<text x="103.4" y="61.8">GND</text>
<text x="108.6" y="63.3">U5</text>
<text x="112.2" y="65.9">ERA-5SM+</text>
<text x="115.9" y="60.3">C17</text>
<text x="116" y="62.1">1uF</text>
<text x="126" y="63.6">TCCH-80+</text>
<text x="126" y="61.1">L2</text>
<text x="133.2" y="65.6">C16</text>
<text x="147.3" y="64.4">R21</text>
<text x="149.5" y="61.8">+3.3V</text>
<text x="157.7" y="65.6">551MLFT</text>
<text x="160.6" y="63.1">U9</text>
<text x="172" y="61.8">R29</text>
<text x="172" y="65.4">R34</text>
<text x="172" y="63.6">R31</text>
<text x="193.3" y="65.6">74LVC74</text>
<text x="196.1" y="63.1">U7</text>
<text x="204.1" y="61.8">+3.3V</text>
<text x="47.1" y="66.9">10nF</text>
<text x="89" y="67.9">10nF</text>
<text x="132.7" y="68.2">10nF</text>
<text x="147.3" y="66.9">100</text>
<text x="158" y="69.4">VDD</text>
<text x="158" y="72">CLK</text>
<text x="163.1" y="69.4">Q1</text>
<text x="163.1" y="72">Q2</text>
<text x="172" y="67.2">R33</text>
<text x="172.7" y="69.4">30</text>
<text x="172.7" y="72">30</text>
<text x="193.5" y="69.4">Clk</text>
<text x="193.5" y="72">D</text>
<text x="198" y="69.4">Vcc</text>
<text x="198.1" y="72">~{Pre}</text>
<text x="213" y="66.9">+3.3V</text>
<text x="220" y="70.7">551MLFT</text>
<text x="222.8" y="68.2">U8</text>
<text x="235.5" y="68.7">R27</text>
<text x="235.5" y="66.9">R26</text>
<text x="235.5" y="70.5">R25</text>
<text x="247" y="71.5">C26</text>
<text x="20.1" y="73.8">MHz</text>
<text x="25.1" y="73.8">50</text>
<text x="28.6" y="73.8">LPF</text>
<text x="43.2" y="76.5">J7</text>
<text x="64.4" y="73.2" transform="rotate(-90 64.4 73.2)">G G</text>
<text x="106.3" y="73.2" transform="rotate(-90 106.3 73.2)">G G</text>
<text x="143.5" y="77.1">R30</text>
<text x="158" y="74.5">OE</text>
<text x="158" y="77.1">GND Q4</text>
<text x="163.1" y="74.5">Q3</text>
<text x="172.7" y="74.5">30</text>
<text x="172.7" y="77.1">30</text>
<text x="193.5" y="74.5">~{Q}</text>
<text x="193.5" y="77.1">G</text>
<text x="198.5" y="74.5">~{Clr}</text>
<text x="199.9" y="77.1">Q</text>
<text x="208.9" y="74.8">R28</text>
<text x="209.5" y="77.1">30</text>
<text x="220.2" y="74.5">VDD</text>
<text x="220.2" y="77.1">CLK</text>
<text x="225.3" y="74.5">Q1</text>
<text x="225.3" y="77.1">Q2</text>
<text x="235.5" y="72.2">R32</text>
<text x="236.2" y="77.1">30</text>
<text x="236.2" y="74.5">30</text>
<text x="247.3" y="73.3">39nF</text>
<text x="264.2" y="77.8">MHz</text>
<text x="269.2" y="77.8">25</text>
<text x="61.5" y="82.1">GND</text>
<text x="103.4" y="82.1">GND</text>
<text x="143.5" y="79.6">100</text>
<text x="220.2" y="79.6">OE</text>
<text x="220.2" y="82.1">GND Q4</text>
<text x="225.3" y="79.6">Q3</text>
<text x="236.2" y="79.6">30</text>
<text x="236.2" y="82.1">30</text>
<text x="38.6" y="87.2">GND</text>
<text x="78.9" y="87.5">39nF</text>
<text x="79.2" y="85.7">C8</text>
<text x="138.9" y="87.2">GND</text>
<text x="150.4" y="84.7">GND</text>
<text x="185.9" y="84.7">GND</text>
<text x="213.9" y="88.5">GND</text>
<text x="259.6" y="86">GND</text>
<text x="264.2" y="89.2">J9</text>
<text x="43.2" y="91.8">J5</text>
<text x="208.3" y="94.8">TP1</text>
<text x="212.9" y="95.1">MHZ50_A</text>
<text x="264.2" y="91.8">MHz</text>
<text x="269.2" y="91.8">25</text>
<text x="18.8" y="97.9">MHz</text>
<text x="23.8" y="97.9">10</text>
<text x="27.4" y="97.9">LPF</text>
<text x="208.3" y="98.7">TP2</text>
<text x="212.9" y="98.7">Gnd</text>
<text x="259.6" y="98.7">GND</text>
<text x="264.2" y="101.9">J11 ac</text>
<text x="264.2" y="101.9">J11</text>
<text x="38.6" y="102.5">GND</text>
<text x="48.8" y="103.7">+5V</text>
<text x="62.7" y="105">+5V</text>
<text x="208.3" y="106.3">TP3</text>
<text x="208.3" y="102.5">TP4</text>
<text x="212.9" y="106.3">Gnd</text>
<text x="213.1" y="102.2">MHZ50_B</text>
<text x="249.5" y="105.6" transform="rotate(-90 249.5 105.6)">C27</text>
<text x="251.3" y="105.3" transform="rotate(-90 251.3 105.3)">39nF</text>
<text x="264.2" y="104.5">MHz</text>
<text x="269.2" y="104.5">25</text>
<text x="41.4" y="110.6">100nF</text>
<text x="43.1" y="108.6">C2</text>
<text x="43.4" y="112.9">R9</text>
<text x="54.6" y="112.6">R5</text>
<text x="191.6" y="108.6">C28</text>
<text x="191.9" y="110.3">39nF</text>
<text x="199.9" y="113.9">GND</text>
<text x="259.6" y="111.4">GND</text>
<text x="30.2" y="119">GND</text>
<text x="42.6" y="114.9">5k1</text>
<text x="54.6" y="115.2">5k</text>
<text x="67.3" y="117.7">Q1</text>
<text x="114.7" y="118.7">C5</text>
<text x="212.1" y="115.9">J13</text>
<text x="212.1" y="118.5">MHz</text>
<text x="217.1" y="118.5">50</text>
<text x="264.2" y="118.5">MHz</text>
<text x="264.2" y="115.9">J12</text>
<text x="269.2" y="118.5">25</text>
<text x="46.7" y="125.3">GND</text>
<text x="67.3" y="120.2">2N2222</text>
<text x="114.4" y="120.5">39nF</text>
<text x="118.6" y="121.5">GND</text>
<text x="123.2" y="124.8">J2</text>
<text x="207.5" y="125.3">GND</text>
<text x="259.6" y="125.3">GND</text>
<text x="47.1" y="131.7">10nF</text>
<text x="48.2" y="129.1">C1</text>
<text x="55.5" y="130.7">39nF</text>
<text x="57.1" y="128.6">C4</text>
<text x="67.3" y="129.1">R6</text>
<text x="67.3" y="131.7">100</text>
<text x="72" y="126.6">+3.3V</text>
<text x="80.3" y="130.4">551MLFT</text>
<text x="83.1" y="127.9">U1</text>
<text x="94.6" y="131.9">R11</text>
<text x="95.2" y="130.1">R8</text>
<text x="95.2" y="128.4">R4</text>
<text x="95.2" y="126.6">R7</text>
<text x="123.2" y="127.3">MHz</text>
<text x="128.2" y="127.3">10</text>
<text x="159.6" y="130.4">+3.3V</text>
<text x="168.5" y="130.4">+3.3V</text>
<text x="177.4" y="130.4">+3.3V</text>
<text x="186.3" y="130.4">+3.3V</text>
<text x="218.4" y="130.4">H1</text>
<text x="80.5" y="134.2">VDD</text>
<text x="80.5" y="136.8">CLK</text>
<text x="85.6" y="134.2">Q1</text>
<text x="85.6" y="136.8">Q2</text>
<text x="95.2" y="136.8">30</text>
<text x="95.2" y="134.2">30</text>
<text x="114.4" y="134.5">39nFGND</text>
<text x="114.7" y="132.7">C3</text>
<text x="218.4" y="132.9">MountingHole</text>
<text x="218.4" y="135.5">H4</text>
<text x="40.6" y="141.3">J4</text>
<text x="40.6" y="143.9">MHz</text>
<text x="45.6" y="143.9">10</text>
<text x="49.2" y="143.9">Source</text>
<text x="66" y="141.8">R3</text>
<text x="80.5" y="139.3">OE</text>
<text x="80.5" y="141.8">GND Q4</text>
<text x="85.6" y="139.3">Q3</text>
<text x="95.2" y="139.3">30</text>
<text x="95.2" y="141.8">30</text>
<text x="123.2" y="138.8">J1</text>
<text x="123.2" y="141.3">MHz</text>
<text x="128.2" y="141.3">10</text>
<text x="166.7" y="140.4" transform="rotate(-90 166.7 140.4)">C29</text>
<text x="168.8" y="141.4" transform="rotate(-90 168.8 141.4)">39nF</text>
<text x="175.6" y="140.4" transform="rotate(-90 175.6 140.4)">C30</text>
<text x="177.6" y="141.4" transform="rotate(-90 177.6 141.4)">39nF</text>
<text x="184.5" y="140.4" transform="rotate(-90 184.5 140.4)">C31</text>
<text x="186.5" y="141.4" transform="rotate(-90 186.5 141.4)">39nF</text>
<text x="193.4" y="140.4" transform="rotate(-90 193.4 140.4)">C22</text>
<text x="195.4" y="141.4" transform="rotate(-90 195.4 141.4)">39nF</text>
<text x="218.4" y="140.6">H2</text>
<text x="218.4" y="143.1">MountingHole</text>
<text x="218.4" y="138">MountingHole</text>
<text x="66" y="144.4">100</text>
<text x="72.9" y="149.5">GND</text>
<text x="218.4" y="145.6">H3</text>
<text x="218.4" y="148.2">MountingHole</text>
<text x="36.1" y="152">GND</text>
<text x="61.5" y="152">GND</text>
<text x="123.2" y="150.2">J3</text>
<text x="123.2" y="152.7">MHz</text>
<text x="128.2" y="152.7">10</text>
<text x="163.4" y="150.1" transform="rotate(-90 163.4 150.1)">GND</text>
<text x="172.3" y="150.1" transform="rotate(-90 172.3 150.1)">GND</text>
<text x="181.2" y="150.1" transform="rotate(-90 181.2 150.1)">GND</text>
<text x="190.1" y="150.1" transform="rotate(-90 190.1 150.1)">GND</text>
<text x="118.6" y="159.6">GND</text>
</g>
<g font-size="1.8" fill="#0000c2">
<text x="176.1" y="23.5">Bias</text>
<text x="181.4" y="23.5">50MHz</text>
<text x="58" y="50.3">ERA-1SM+</text>
<text x="58.2" y="52.2">+12dB</text>
<text x="84.1" y="49.6">460mW</text>
<text x="99.8" y="53.4">+20dB</text>
<text x="100.1" y="51.6">ERA-5SM+</text>
<text x="126.5" y="51.9">670mW</text>
<text x="32.8" y="69.4">From</text>
<text x="38.6" y="69.4">LPF50</text>
<text x="261.9" y="70.2">25MHz</text>
<text x="269.3" y="70.2">Out</text>
<text x="75.5" y="73.3">40mA</text>
<text x="75.6" y="75">3.4V</text>
<text x="117.4" y="73.5">65mA</text>
<text x="117.5" y="75.5">4.9V</text>
<text x="264.2" y="75.3">J10 DC Coupled</text>
<text x="23.7" y="83.4">external</text>
<text x="32.1" y="78.3">OUT</text>
<text x="42.9" y="78.6">Internal</text>
<text x="45.3" y="80.6">Vertical</text>
<text x="51.4" y="78.6">SMA</text>
<text x="157.5" y="79.9">Z0</text>
<text x="161.1" y="79.9">=</text>
<text x="163.8" y="79.9">20</text>
<text x="167.4" y="79.9">Ohm</text>
<text x="267.6" y="89.3">DC Coupled</text>
<text x="33.7" y="93.1">IN</text>
<text x="42.9" y="93.1">Internal</text>
<text x="45.3" y="95.1">Vertical</text>
<text x="51.4" y="93.1">SMA</text>
<text x="271.2" y="101.7">Coupled</text>
<text x="51.9" y="109.1">Bias</text>
<text x="57.2" y="109.1">10MHz</text>
<text x="216.2" y="113.4">50MHz</text>
<text x="223.6" y="113.4">Out</text>
<text x="116.6" y="115.9">10MHz</text>
<text x="124" y="115.9">Out</text>
<text x="264.2" y="115.9">J12 ac</text>
<text x="271.2" y="115.7">Coupled</text>
<text x="131.1" y="125.8">ac</text>
<text x="134.5" y="125.8">Coupled</text>
<text x="23.4" y="143.1">10MHz</text>
<text x="30.8" y="143.1">Input</text>
<text x="131.4" y="139">ac</text>
<text x="134.8" y="139">Coupled</text>
<text x="22.6" y="145.1">Internal</text>
<text x="31.1" y="145.1">SMA</text>
<text x="80" y="144.6">Z0</text>
<text x="83.6" y="144.6">=</text>
<text x="86.4" y="144.6">20</text>
<text x="89.9" y="144.6">Ohm</text>
<text x="131.5" y="151.2">DC Coupled</text>
<text x="203.5" y="197.2">J.</text>
<text x="206.2" y="197.2">Molendijk</text>
<text x="216.3" y="197.2">F4LHU</text>
</g>
<g font-size="1.8" fill="#a90000">
<text x="144.5" y="29.9" transform="rotate(-90 144.5 29.9)">3</text>
<text x="150.4" y="32.8">2</text>
<text x="144.5" y="37.5" transform="rotate(-90 144.5 37.5)">1</text>
<text x="82.3" y="59.8" transform="rotate(-90 82.3 59.8)">3</text>
<text x="124.2" y="61" transform="rotate(-90 124.2 61)">3</text>
<text x="56.4" y="70.9">1</text>
<text x="63.2" y="68" transform="rotate(-90 63.2 68)">4</text>
<text x="69.1" y="70.9">3</text>
<text x="82.3" y="66.1" transform="rotate(-90 82.3 66.1)">1</text>
<text x="98.4" y="70.9">1</text>
<text x="105.2" y="68" transform="rotate(-90 105.2 68)">4</text>
<text x="111.1" y="70.9">3</text>
<text x="124.2" y="67.4" transform="rotate(-90 124.2 67.4)">1</text>
<text x="155.5" y="68.3">7</text>
<text x="155.5" y="70.9">1</text>
<text x="166.9" y="68.3">2</text>
<text x="166.9" y="70.9">3</text>
<text x="191.1" y="68.3">1</text>
<text x="191.1" y="70.9">2</text>
<text x="202.5" y="68.3">8</text>
<text x="202.5" y="70.9">7</text>
<text x="105.2" y="75.6" transform="rotate(-90 105.2 75.6)">2</text>
<text x="155.5" y="73.4">8</text>
<text x="155.5" y="75.9">6</text>
<text x="166.9" y="73.4">4</text>
<text x="166.9" y="75.9">5</text>
<text x="191.1" y="73.4">3</text>
<text x="191.1" y="75.9">4</text>
<text x="202.5" y="73.4">6</text>
<text x="202.5" y="75.9">5</text>
<text x="217.7" y="73.4">7</text>
<text x="217.7" y="75.9">1</text>
<text x="229.2" y="73.4">2</text>
<text x="229.2" y="75.9">3</text>
<text x="217.7" y="78.5">8</text>
<text x="217.7" y="81">6</text>
<text x="229.2" y="78.5">4</text>
<text x="229.2" y="81">5</text>
<text x="57.7" y="117.9">2</text>
<text x="64.5" y="115" transform="rotate(-90 64.5 115)">3</text>
<text x="64.5" y="122.6" transform="rotate(-90 64.5 122.6)">1</text>
<text x="78" y="133.1">7</text>
<text x="78" y="135.6">1</text>
<text x="89.5" y="133.1">2</text>
<text x="89.5" y="135.6">3</text>
<text x="78" y="138.2">8</text>
<text x="78" y="140.7">6</text>
<text x="89.5" y="138.2">4</text>
<text x="89.5" y="140.7">5</text>
</g>
<g font-size="1.8" fill="#840084">
<text x="66.8" y="77.3">Library:WW107</text>
<text x="108.7" y="78.8">Library:WW107</text>
</g>
<g font-size="1.8" fill="#f00">
<text x="167.9" y="126.1">Decoupling</text>
<text x="179.5" y="126.1">+3.3V</text>
</g>
<g font-size="1.8" fill="#725600">
<text x="240" y="161.1">File:</text>
<text x="245.3" y="161.1">ClockDistri.kicad_sch</text>
</g>
</svg>
